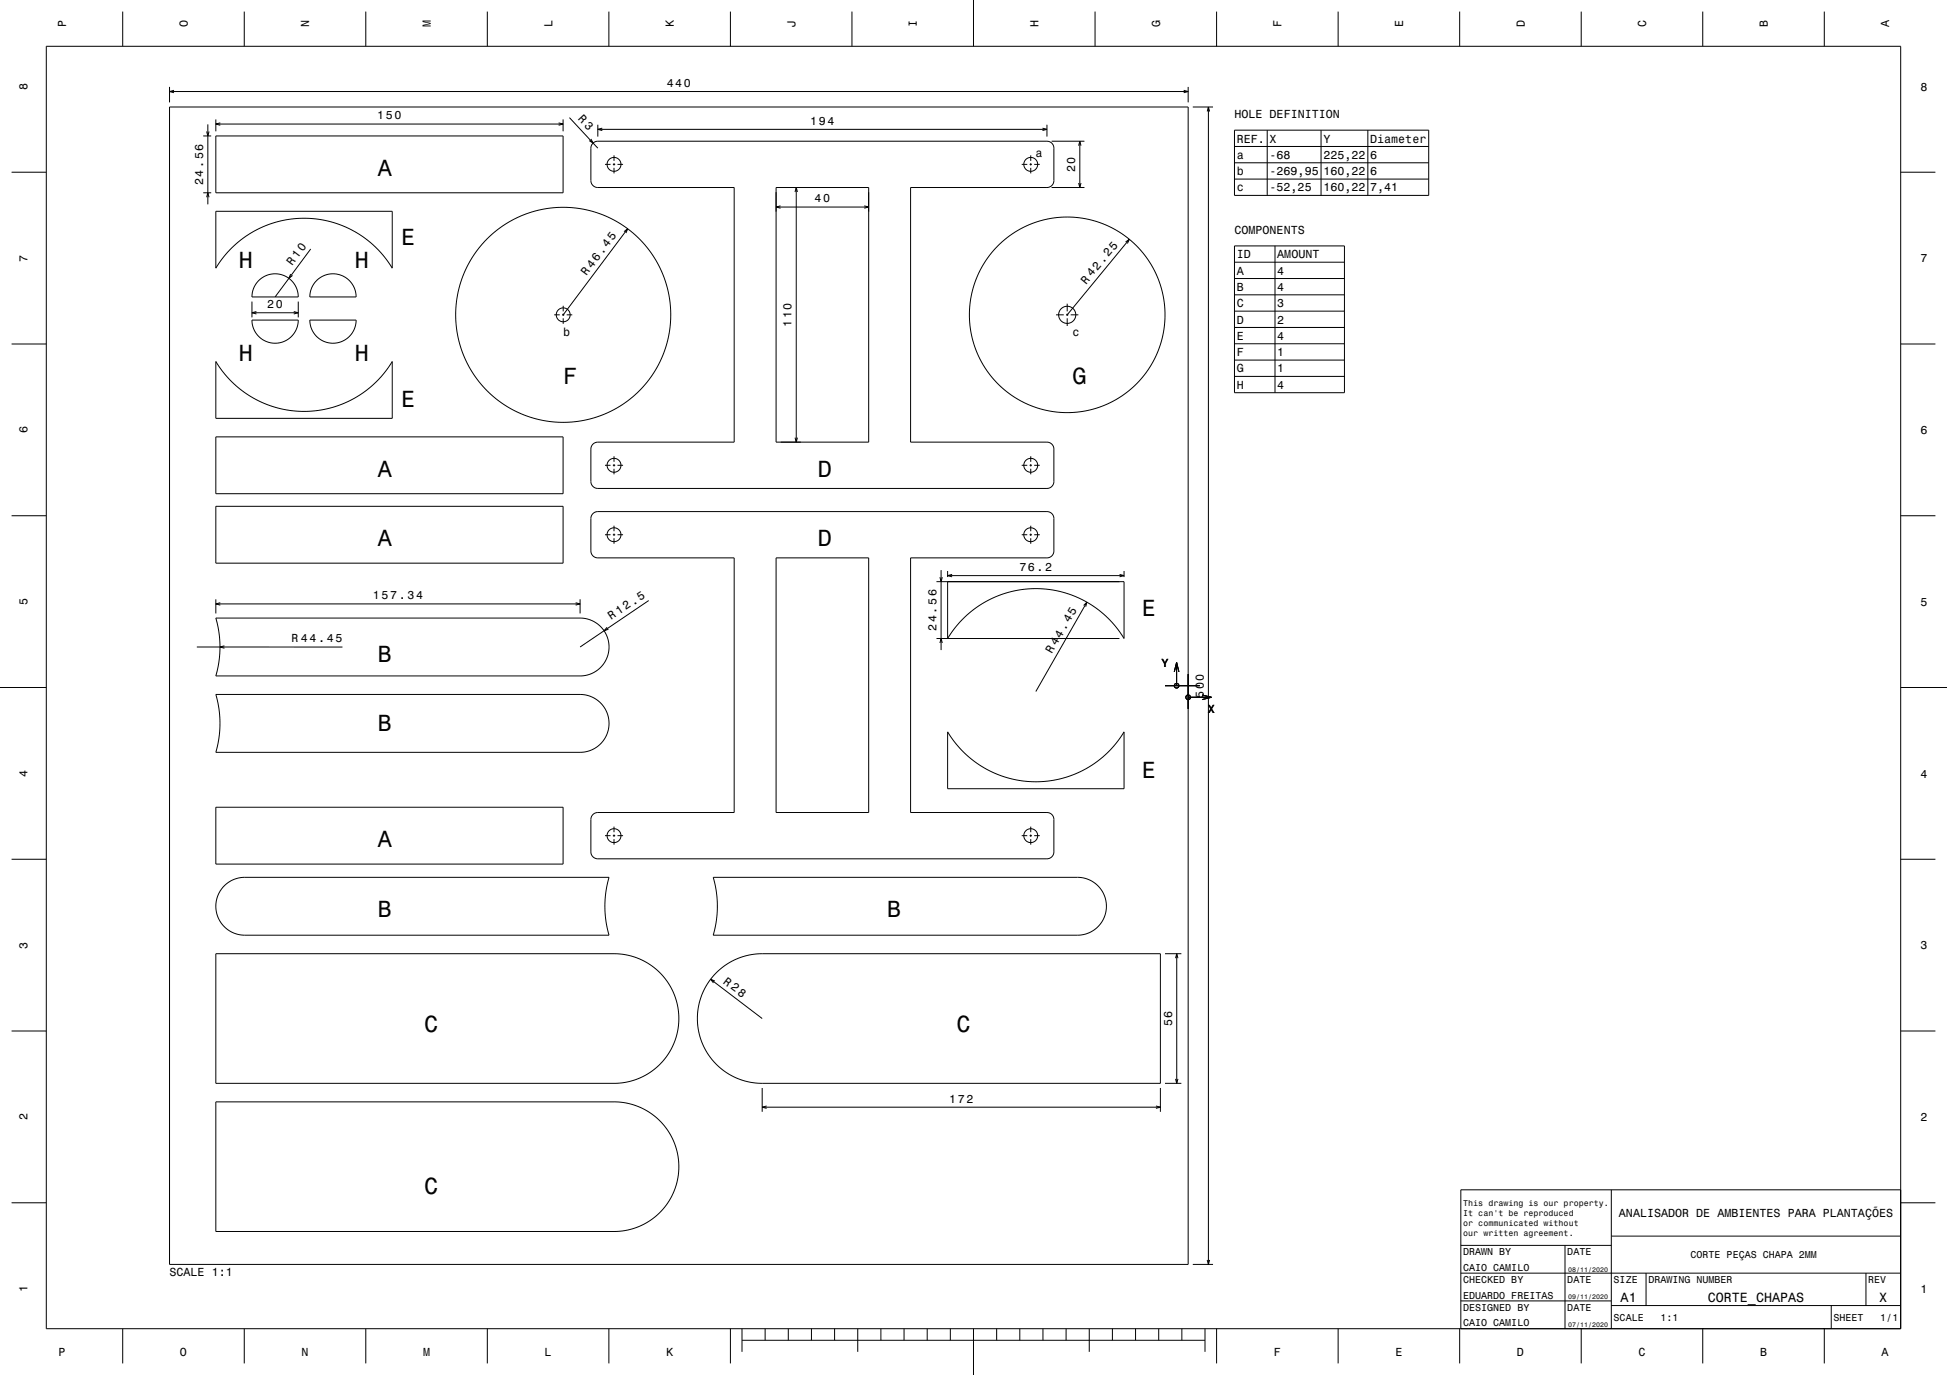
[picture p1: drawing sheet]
<svg xmlns="http://www.w3.org/2000/svg" width="841mm" height="594mm" viewBox="0 0 841 594" stroke-linecap="round" stroke-linejoin="round" font-family="sans-serif">
<g fill="none" stroke="#000" stroke-width=".43">
<path d="M20 20h801v554h-801zM53 5v15M105.5 5v15M158 5v15M210.5 5v15M263 5v15M315.5 5v15M368 5v15M420.5 0v20M473 5v15M525.5 5v15M578 5v15"/>
<path d="M630.5 5v15M683 5v15M735.5 5v15M788 5v15M73.2 37.5v6.7M73.2 39.5h440M75.2 39l-2 .5 2 .6M511.3 39l1.9 .5-1.9 .6M513.2 37.5v6.7M73.2 46.2h440v500h-440zM87.8 58.7h3.4M89.3 56.8l.5 1.9 .5-1.9"/>
<path d="M89.8 53.7v34.6M93.2 51.6v5.1M93.2 58.7h150v24.6h-150zM93.2 53.6h150M95.2 53.1l-2 .5 2 .5M241.3 53.1l1.9 .5-1.9 .5M243.2 51.6v5.1M246 50.8l12.2 13.2M258.2 53.9v5.1M258.2 55.9h194M260.2 55.4l-2 .5 2 .5M450.3 55.4l1.9 .5-1.9 .5"/>
<path d="M452.2 53.9v5.1M515.2 46.2h8.8M521.4 48.2l.6-2 .5 2M522 46.2v500M533.2 56.2h83.9v28.2h-83.9zM547.4 56.2v28.2M570.6 56.2v28.2M590.8 56.2v28.2M5 74.4h15M255.2 60l1 1.8-1.7-1.1M256.2 61.8l2-.8h194a3 3 0 0 1 3 3v14a3 3 0 0 1-3 3h-58.9v110h58.9a3 3 0 0 1 3 3v14a3 3 0 0 1-3 3h-194a3 3 0 0 1-3-3v-14a3 3 0 0 1 3-3h58.9v-110h-58.9a3 3 0 0 1-3-3v-14.2zM261.3 71h2.4"/>
<path d="M264.7 71h1M265.2 67.1v2.4M265.2 70.5v1M265.2 72.5v2.4M266.7 71h2.4M441.3 71h2.4M444.7 71h1M445.2 67.1v2.4M445.2 70.5v1M445.2 72.5v2.4M446.7 71h2.4M454.2 61h14.2"/>
<path d="M465.9 62.9l.5-1.9 .5 1.9M465.9 79.1l.5 1.9 .5-1.9M466.4 61v20M533.2 63.3h83.9M533.2 70.3h83.9M533.2 77.4h83.9M821 74.4h15M87.8 83.3h3.4M89.3 85.2l.5-1.9 .5 1.9M93.2 91.3h76.2v24.5l-3.2-4.7-3.7-4.1-4.4-3.7-4.8-3.2-5.1-2.5-5.2-1.8-5.7-1.1-5.7-.4-5.5 .3-5.6 1-5.7 1.9-5 2.3-5 3.3-4.4 3.7-3.9 4.3-3.3 4.7zM271.1 98.8l-27.8 37.2M335.2 81h40v110h-40z"/>
<path d="M335.2 89.4h40M337.2 88.9l-2 .5 2 .6M343.4 82.9l.5-1.9 .5 1.9M343.9 81v110M373.3 88.9l1.9 .5-1.9 .6M454.2 81h14.2M125.5 118.4l-.7 1.8 1.6-1.2M134.2 107.6l-15.4 20.7M269.6 100.1l1.5-1.3-.7 1.9M486.2 104.5l1.6-1.1-.8 1.8M487.8 103.4l-26.8 32.6M533.2 106.2h47.5v63.5h-47.5z"/>
<path d="M533.2 113.3h47.5M550.7 106.2v63.5M108.8 138.3h20l-.7 3.8-2.2 3.3-3.1 2.1-3.9 .8-3.7-.7-3.3-2.1-2.3-3.3zM108.8 130.3v6.8M108.8 135.1h20M110.8 134.6l-2 .5 2 .5M111.8 121.2l2.2-1.7 2.8-1 3-.2 2.9 .8 2.3 1.3 2.1 2.2 1.3 2.7 .4 3h-20l.8-3.8zM126.9 134.6l1.9 .5-1.9 .5M128.8 130.3v6.8M133.8 138.3l20 .1-.7 3.7-2.2 3.3-3.4 2.2-3.9 .7-3.9-.9-3-2.1-2.2-3.4zM136.8 121.2l2.2-1.7 2.8-1 3-.2 2.9 .8 2.3 1.3 2.1 2.2 1.3 2.7 .4 3h-20l.8-3.8zM239.4 136h2.4"/>
<path d="M242.8 136h1M243.3 132.1v2.4M243.3 135.5v1M243.3 137.5v2.4M244.8 136h2.4M456.2 136h3.3M460.5 136h1M461 131.2v3.3M461 135.5v1M461 137.5v3.3M462.5 136h3.3M533.2 120.3h47.5"/>
<path d="M533.2 127.4h47.5M533.2 134.4h47.5M5 148.6h15M93.2 156.2l3.5 4.9 3.7 4.1 4.3 3.7 4.8 3.1 5.2 2.5 5.2 1.7 5.7 1.2 5.7 .3 5.5-.3 5.6-1.1 5.7-1.9 5.2-2.5 4.6-3 4.4-3.7 3.7-4.1 3.4-4.9v24.5h-76.2zM533.2 141.5h47.5M533.2 148.5h47.5M533.2 155.6h47.5M821 148.6h15M533.2 162.6h47.5M93.2 188.7h150v24.6h-150zM265.2 197.1v2.4M343.4 189.1l.5 1.9 .5-1.9"/>
<path d="M445.2 197.1v2.4M93.2 218.7h150v24.6h-150zM261.3 201h2.4M264.7 201h1M265.2 200.5v1M265.2 202.5v2.4M266.7 201h2.4M441.3 201h2.4M444.7 201h1M445.2 200.5v1M445.2 202.5v2.4M446.7 201h2.4"/>
<path d="M5 222.8h15M256 222l1-.7 1.2-.3h194a3 3 0 0 1 3 3v14a3 3 0 0 1-3 3h-58.9v110h58.9a3 3 0 0 1 3 3v14a3 3 0 0 1-3 3h-194a3 3 0 0 1-3-3v-14a3 3 0 0 1 3-3h58.9v-110h-58.9a3 3 0 0 1-3-3v-14.2zM261.3 231h2.4M264.7 231h1M265.2 227.1v2.4M265.2 230.5v1M265.2 232.5v2.4M266.7 231h2.4M441.3 231h2.4M444.7 231h1M445.2 227.1v2.4M445.2 230.5v1"/>
<path d="M445.2 232.5v2.4M446.7 231h2.4M821 222.8h15M93.2 258.9v6.1M250.6 258.9v6.1M280.2 259.4l-29.6 20.1M335.2 241h40v110h-40zM404.5 251.3h81v24.5l-3.2-4.7-3.9-4.2-4.4-3.8-5-3.2-5.2-2.5-5.2-1.7-5.7-1.1-5.5-.3-5.9 .4-5.7 1.1-5.4 1.9-5.2 2.5-4.7 3.2-4.4 3.8-3.8 4.3-3 4.3v-24.5M406 249.4l.5 1.9 .5-1.9M406.5 246.3v34.5M409.3 246.7v2.6M409.3 248.7h76.2"/>
<path d="M411.3 248.1l-2 .6 2 .5M483.6 248.1l1.9 .6-1.9 .5M485.5 246.7v2.6M85 279.5h62.9M93.2 267h158.4l2.4 .5 2.4 .9 1.9 1.2 1.8 1.8 1.3 1.8 1 2.3 .6 2.4v2.5l-1.1 4.3-2.5 3.7-3.7 2.5-4.4 1.1h-158.1l1.4-6.1 .4-6.2-.4-6zM93.2 260.9h157.4M95.2 260.4l-2 .5 2 .5M97 279l-2 .5 2 .5M248.6 260.4l2 .5-2 .5M262.2 271l-1.3 1.5 1.9-.7M404.5 275.8h79M406 277.8l.5-2 .5 2"/>
<path d="M468.1 261.6l1.4-1.5-.5 2M469.5 260.1l-22.1 38.6M0 297h20M503.2 296.2h15M508.2 286.2v10M508.2 286.2l-1 4M508.2 286.2l1 4M821 297h20M93.2 300h158.4l2.4 .5 2.4 .9 1.9 1.2 1.8 1.8 1.4 2 .9 2.1 .6 2.4v2.5l-1.1 4.3-2.5 3.7-3.7 2.5-4.4 1.1h-158.1l1.4-6.1 .4-6.2-.4-6.3zM409.3 316.2l3.3 4.7 3.9 4.3 4.3 3.7 4.6 3 5.2 2.5 5.2 1.8 5.4 1.1 6 .4 5.4-.3 5.5-1 5.4-1.7 5.5-2.5 5-3.3 4.4-3.7 3.8-4.3 3.3-4.7v24.5h-76.2zM513.2 301.2h10M519.2 300.2l4 1"/>
<path d="M523.2 301.2l-4 1M93.2 348.7h150v24.6h-150zM265.2 357.1v2.4M445.2 357.1v2.4M5 371.2h15M261.3 361h2.4M264.7 361h1M265.2 360.5v1M265.2 362.5v2.4M266.7 361h2.4M308.1 379h158.3l2.5 .5 2.3 .9 1.9 1.2 1.8 1.8 1.3 1.8 1 2.3 .6 2.4 .1 2.5-1.1 4.3-2.6 3.7-3.5 2.4-2.3 .8-2.2 .4h-158.1l1.3-5.8 .5-6.3-.5-6.5zM441.3 361h2.4"/>
<path d="M444.7 361h1M445.2 360.5v1M445.2 362.5v2.4M446.7 361h2.4M821 371.2h15M96.8 382.8l1.9-1.6 2.2-1.2 2.3-.7 2.3-.3h157.6l-1.3 5.9-.5 6.2 .4 6.5 1.4 6.4-158.9-.1-3.4-.9-2.8-1.6-2.4-2.5-1.6-3.1-.7-3.4 .2-3.5 1.2-3.3zM93.2 412h172.2l4.5 .4 5.1 1.4 4.9 2.4 4.6 3.5 3.4 3.9 2.7 4.5 1.8 5.2 .8 5.7-.3 5.5-1.2 4.6-1.7 3.9-2.5 4-3 3.3-3.5 2.8-4.1 2.4-4.3 1.5-4.1 .8-175.3 .2zM503.2 412h7.1M507.8 413.9l.5-1.9 .5 1.9M508.3 412v56M306.9 423l22.3 17M308.8 423.8l-1.9-.8 1.3 1.6"/>
<path d="M309.4 420.2l4.1-3.3 4.5-2.6 4.5-1.5 5.2-.8h173.5v56h-172.2l-6.7-.9-3.5-1.1-3.2-1.5-3.1-2.1-3.1-2.6-2.3-2.6-2.1-3.1-1.6-3.4-1.2-3.3-.8-3.9-.2-3.2 .2-3.8 .7-3.4 1.2-3.6 1.6-3.3 2.1-3.2zM5 445.4h15M821 445.4h15M93.2 476h172.2l4.3 .4 5.3 1.4 4.9 2.4 4.6 3.5 3.4 3.9 2.7 4.5 1.8 5.2 .8 5.7-.3 5.5-1.2 4.6-1.7 3.9-2.4 3.8-2.9 3.4-3.3 2.7-4.1 2.4-4.4 1.6-4.2 .9-175.5 .2zM329.2 470v10.3M329.2 478.3h172M331.2 477.8l-2 .5 2 .5M499.3 477.8l1.9 .5-1.9 .5M501.2 470v10.3M503.2 468h7.1M507.8 466.1l.5 1.9 .5-1.9M5 519.6h15"/>
<path d="M696 514v60M821 519.6h15M821 514h-190v60M631 538h65M676 538v36M696 534h125M515.2 546.2h8.8M521.4 544.3l.6 1.9 .5-1.9M631 550h190M711 550v14M806 550v14M53 574v15"/>
<path d="M105.5 574v15M158 574v15M210.5 574v15M263 574v15M315.5 574v15M320.5 579h200M320.5 574v10M330.5 574v5M340.5 574v5M350.5 574v5M360.5 574v5M370.5 574v10"/>
<path d="M380.5 574v5M390.5 574v5M400.5 574v5M410.5 574v5M420.5 574v20M430.5 574v5M440.5 574v5M450.5 574v5M460.5 574v5M470.5 574v10M480.5 574v5M490.5 574v5"/>
<path d="M500.5 574v5M510.5 574v5M520.5 574v10M525.5 574v15M578 574v15M630.5 574v15M631 562h65M683 574v15M696 564h125M735.5 574v15M788 574v15M791 564v10"/>
<circle cx="265.2" cy="71" r="3"/>
<circle cx="445.2" cy="71" r="3"/>
<circle cx="243.3" cy="136" r="46.4"/>
<circle cx="243.3" cy="136" r="3"/>
<circle cx="461" cy="136" r="3.7"/>
<circle cx="461" cy="136" r="42.3"/>
<circle cx="265.2" cy="201" r="3"/>
<circle cx="445.2" cy="201" r="3"/>
<circle cx="265.2" cy="231" r="3"/>
<circle cx="445.2" cy="231" r="3"/>
<circle cx="508.2" cy="296.2" r="1"/>
<circle cx="513.2" cy="301.2" r="1"/>
<circle cx="265.2" cy="361" r="3"/>
<circle cx="445.2" cy="361" r="3"/>
</g>
<g font-size="10.1">
<text x="163.2" y="75.9">A</text>
<text x="173.2" y="105.9">E</text>
<text x="103.2" y="115.9">H</text>
<text x="153.2" y="115.9">H</text>
<text x="103.2" y="155.9">H</text>
<text x="153.2" y="155.9">H</text>
<text x="243.2" y="165.9">F</text>
<text x="463.2" y="165.9">G</text>
<text x="173.2" y="175.9">E</text>
<text x="163.2" y="205.9">A</text>
<text x="353.2" y="205.9">D</text>
<text x="163.2" y="235.9">A</text>
<text x="353.2" y="235.9">D</text>
<text x="493.2" y="265.9">E</text>
<text x="163.2" y="285.9">B</text>
<text x="163.2" y="315.9">B</text>
<text x="493.2" y="335.9">E</text>
<text x="163.2" y="365.9">A</text>
<text x="163.2" y="395.9">B</text>
<text x="383.2" y="395.9">B</text>
<text x="183.2" y="445.9">C</text>
<text x="413.2" y="445.9">C</text>
<text x="183.2" y="515.9">C</text>
</g>
<g font-size="5.8">
<text x="700" y="562.6">A1</text>
<text x="737.7" y="562.6">CORTE_CHAPAS</text>
<text x="811.8" y="562.6">X</text>
</g>
<g font-size="5.1">
<text x="469.1" y="123" transform="rotate(-50 469.1 123)">R 42.25</text>
<text x="263.9" y="268" transform="rotate(-34 263.9 268)">R 12.5</text>
<text x="454.3" y="282.6" transform="rotate(-60 454.3 282.6)">R 44.45</text>
<text x="312.1" y="424.5" transform="rotate(37 312.1 424.5)">R 28</text>
</g>
<g font-size="5">
<text x="28.6" y="11.5" transform="rotate(-90 28.6 11.5)">P</text>
<text x="81.1" y="11.5" transform="rotate(-90 81.1 11.5)">O</text>
<text x="133.6" y="11.5" transform="rotate(-90 133.6 11.5)">N</text>
<text x="186.1" y="11.5" transform="rotate(-90 186.1 11.5)">M</text>
<text x="238.6" y="11.5" transform="rotate(-90 238.6 11.5)">L</text>
<text x="291.1" y="11.5" transform="rotate(-90 291.1 11.5)">K</text>
<text x="343.6" y="11.5" transform="rotate(-90 343.6 11.5)">J</text>
<text x="396.1" y="11.5" transform="rotate(-90 396.1 11.5)">I</text>
<text x="448.6" y="11.5" transform="rotate(-90 448.6 11.5)">H</text>
<text x="501.1" y="11.5" transform="rotate(-90 501.1 11.5)">G</text>
<text x="553.6" y="11.5" transform="rotate(-90 553.6 11.5)">F</text>
<text x="606.1" y="11.5" transform="rotate(-90 606.1 11.5)">E</text>
<text x="658.6" y="11.5" transform="rotate(-90 658.6 11.5)">D</text>
<text x="711.1" y="11.5" transform="rotate(-90 711.1 11.5)">C</text>
<text x="763.6" y="11.5" transform="rotate(-90 763.6 11.5)">B</text>
<text x="816.1" y="11.5" transform="rotate(-90 816.1 11.5)">A</text>
<text x="11.8" y="38.8" transform="rotate(-90 11.8 38.8)">8</text>
<text x="288" y="37.5">440</text>
<text x="829.5" y="39.1">8</text>
<text x="163" y="51.6">150</text>
<text x="249.4" y="51.6" transform="rotate(47 249.4 51.6)">R 3</text>
<text x="350" y="53.9">194</text>
<text x="533.2" y="51.1">HOLE DEFINITION</text>
<text x="534.2" y="61.6">REF.</text>
<text x="548.4" y="61.6">X</text>
<text x="571.6" y="61.6">Y</text>
<text x="591.8" y="61.6">Diameter</text>
<text x="447.3" y="67.7">a</text>
<text x="534.2" y="68.6">a</text>
<text x="548.4" y="68.6">-68</text>
<text x="571.6" y="68.6">225,22</text>
<text x="591.8" y="68.6">6</text>
<text x="464.4" y="74.4" transform="rotate(-90 464.4 74.4)">20</text>
<text x="534.2" y="75.7">b</text>
<text x="548.4" y="75.7">-269,95</text>
<text x="571.6" y="75.7">160,22</text>
<text x="591.8" y="75.7">6</text>
<text x="87.8" y="80" transform="rotate(-90 87.8 80)">24.56</text>
<text x="534.2" y="82.7">c</text>
<text x="548.4" y="82.7">-52,25</text>
<text x="571.6" y="82.7">160,22</text>
<text x="591.8" y="82.7">7,41</text>
<text x="351.8" y="87.4">40</text>
<text x="533.2" y="101.1">COMPONENTS</text>
<text x="11.8" y="113" transform="rotate(-90 11.8 113)">7</text>
<text x="534.2" y="111.6">ID</text>
<text x="551.7" y="111.6">AMOUNT</text>
<text x="829.5" y="113.3">7</text>
<text x="126.2" y="115" transform="rotate(-53 126.2 115)">R 10</text>
<text x="253.3" y="119.3" transform="rotate(-53 253.3 119.3)">R 46.45</text>
<text x="534.2" y="118.6">A</text>
<text x="551.7" y="118.6">4</text>
<text x="534.2" y="125.7">B</text>
<text x="551.7" y="125.7">4</text>
<text x="115.4" y="133.1">20</text>
<text x="534.2" y="132.7">C</text>
<text x="551.7" y="132.7">3</text>
<text x="341.9" y="141.3" transform="rotate(-90 341.9 141.3)">110</text>
<text x="534.2" y="139.8">D</text>
<text x="551.7" y="139.8">2</text>
<text x="243.2" y="145">b</text>
<text x="463.2" y="145">c</text>
<text x="534.2" y="146.8">E</text>
<text x="551.7" y="146.8">4</text>
<text x="534.2" y="153.9">F</text>
<text x="551.7" y="153.9">1</text>
<text x="534.2" y="160.9">G</text>
<text x="551.7" y="160.9">1</text>
<text x="534.2" y="168">H</text>
<text x="551.7" y="168">4</text>
<text x="11.8" y="187.2" transform="rotate(-90 11.8 187.2)">6</text>
<text x="829.5" y="187.5">6</text>
<text x="440.3" y="246.7">76.2</text>
<text x="11.8" y="261.4" transform="rotate(-90 11.8 261.4)">5</text>
<text x="161" y="258.9">157.34</text>
<text x="829.5" y="261.7">5</text>
<text x="404.5" y="272.5" transform="rotate(-90 404.5 272.5)">24.56</text>
<text x="125.9" y="277.5">R 44.45</text>
<text x="501.7" y="288.1">Y</text>
<text x="520" y="301.5" transform="rotate(-90 520 301.5)">500</text>
<text x="521.7" y="308.1">X</text>
<text x="11.8" y="335.6" transform="rotate(-90 11.8 335.6)">4</text>
<text x="829.5" y="335.9">4</text>
<text x="11.8" y="409.8" transform="rotate(-90 11.8 409.8)">3</text>
<text x="829.5" y="410.1">3</text>
<text x="506.3" y="443.4" transform="rotate(-90 506.3 443.4)">56</text>
<text x="410" y="476.3">172</text>
<text x="11.8" y="484" transform="rotate(-90 11.8 484)">2</text>
<text x="829.5" y="484.3">2</text>
<text x="699.3" y="525.8">ANALISADOR DE AMBIENTES PARA PLANTAÇÕES</text>
<text x="73.2" y="551.1">SCALE 1:1</text>
<text x="11.8" y="558.2" transform="rotate(-90 11.8 558.2)">1</text>
<text x="829.5" y="558.5">1</text>
<text x="25.2" y="585.8">P</text>
<text x="77.7" y="585.8">O</text>
<text x="130.2" y="585.8">N</text>
<text x="182.7" y="585.8">M</text>
<text x="235.2" y="585.8">L</text>
<text x="287.7" y="585.8">K</text>
<text x="550.2" y="585.8">F</text>
<text x="602.7" y="585.8">E</text>
<text x="655.2" y="585.8">D</text>
<text x="707.7" y="585.8">C</text>
<text x="760.2" y="585.8">B</text>
<text x="812.7" y="585.8">A</text>
</g>
<g font-size="4.3">
<text x="632" y="542.2">DRAWN BY</text>
<text x="677" y="542.2">DATE</text>
<text x="730.2" y="543.4">CORTE PEÇAS CHAPA 2MM</text>
<text x="632" y="549">CAIO CAMILO</text>
<text x="632" y="554.2">CHECKED BY</text>
<text x="677" y="554.2">DATE</text>
<text x="697" y="554.2">SIZE</text>
<text x="712" y="554.2">DRAWING NUMBER</text>
<text x="807" y="554.2">REV</text>
<text x="632" y="561">EDUARDO FREITAS</text>
<text x="632" y="566.2">DESIGNED BY</text>
<text x="677" y="566.2">DATE</text>
<text x="632" y="573">CAIO CAMILO</text>
<text x="697" y="570.6">SCALE</text>
<text x="717.2" y="570.6">1:1</text>
<text x="792" y="570.6">SHEET</text>
<text x="812.2" y="570.6">1/1</text>
</g>
<g font-size="3.6">
<text x="632.1" y="520.8">This drawing is our property.</text>
<text x="632.1" y="525.1">It can't be reproduced</text>
<text x="632.1" y="529.5">or communicated without</text>
<text x="632.1" y="533.8">our written agreement.</text>
</g>
<g font-size="2.9">
<text x="677.3" y="549.3">08/11/2020</text>
<text x="677.3" y="561.3">09/11/2020</text>
<text x="677.3" y="573.3">07/11/2020</text>
</g>
</svg>
